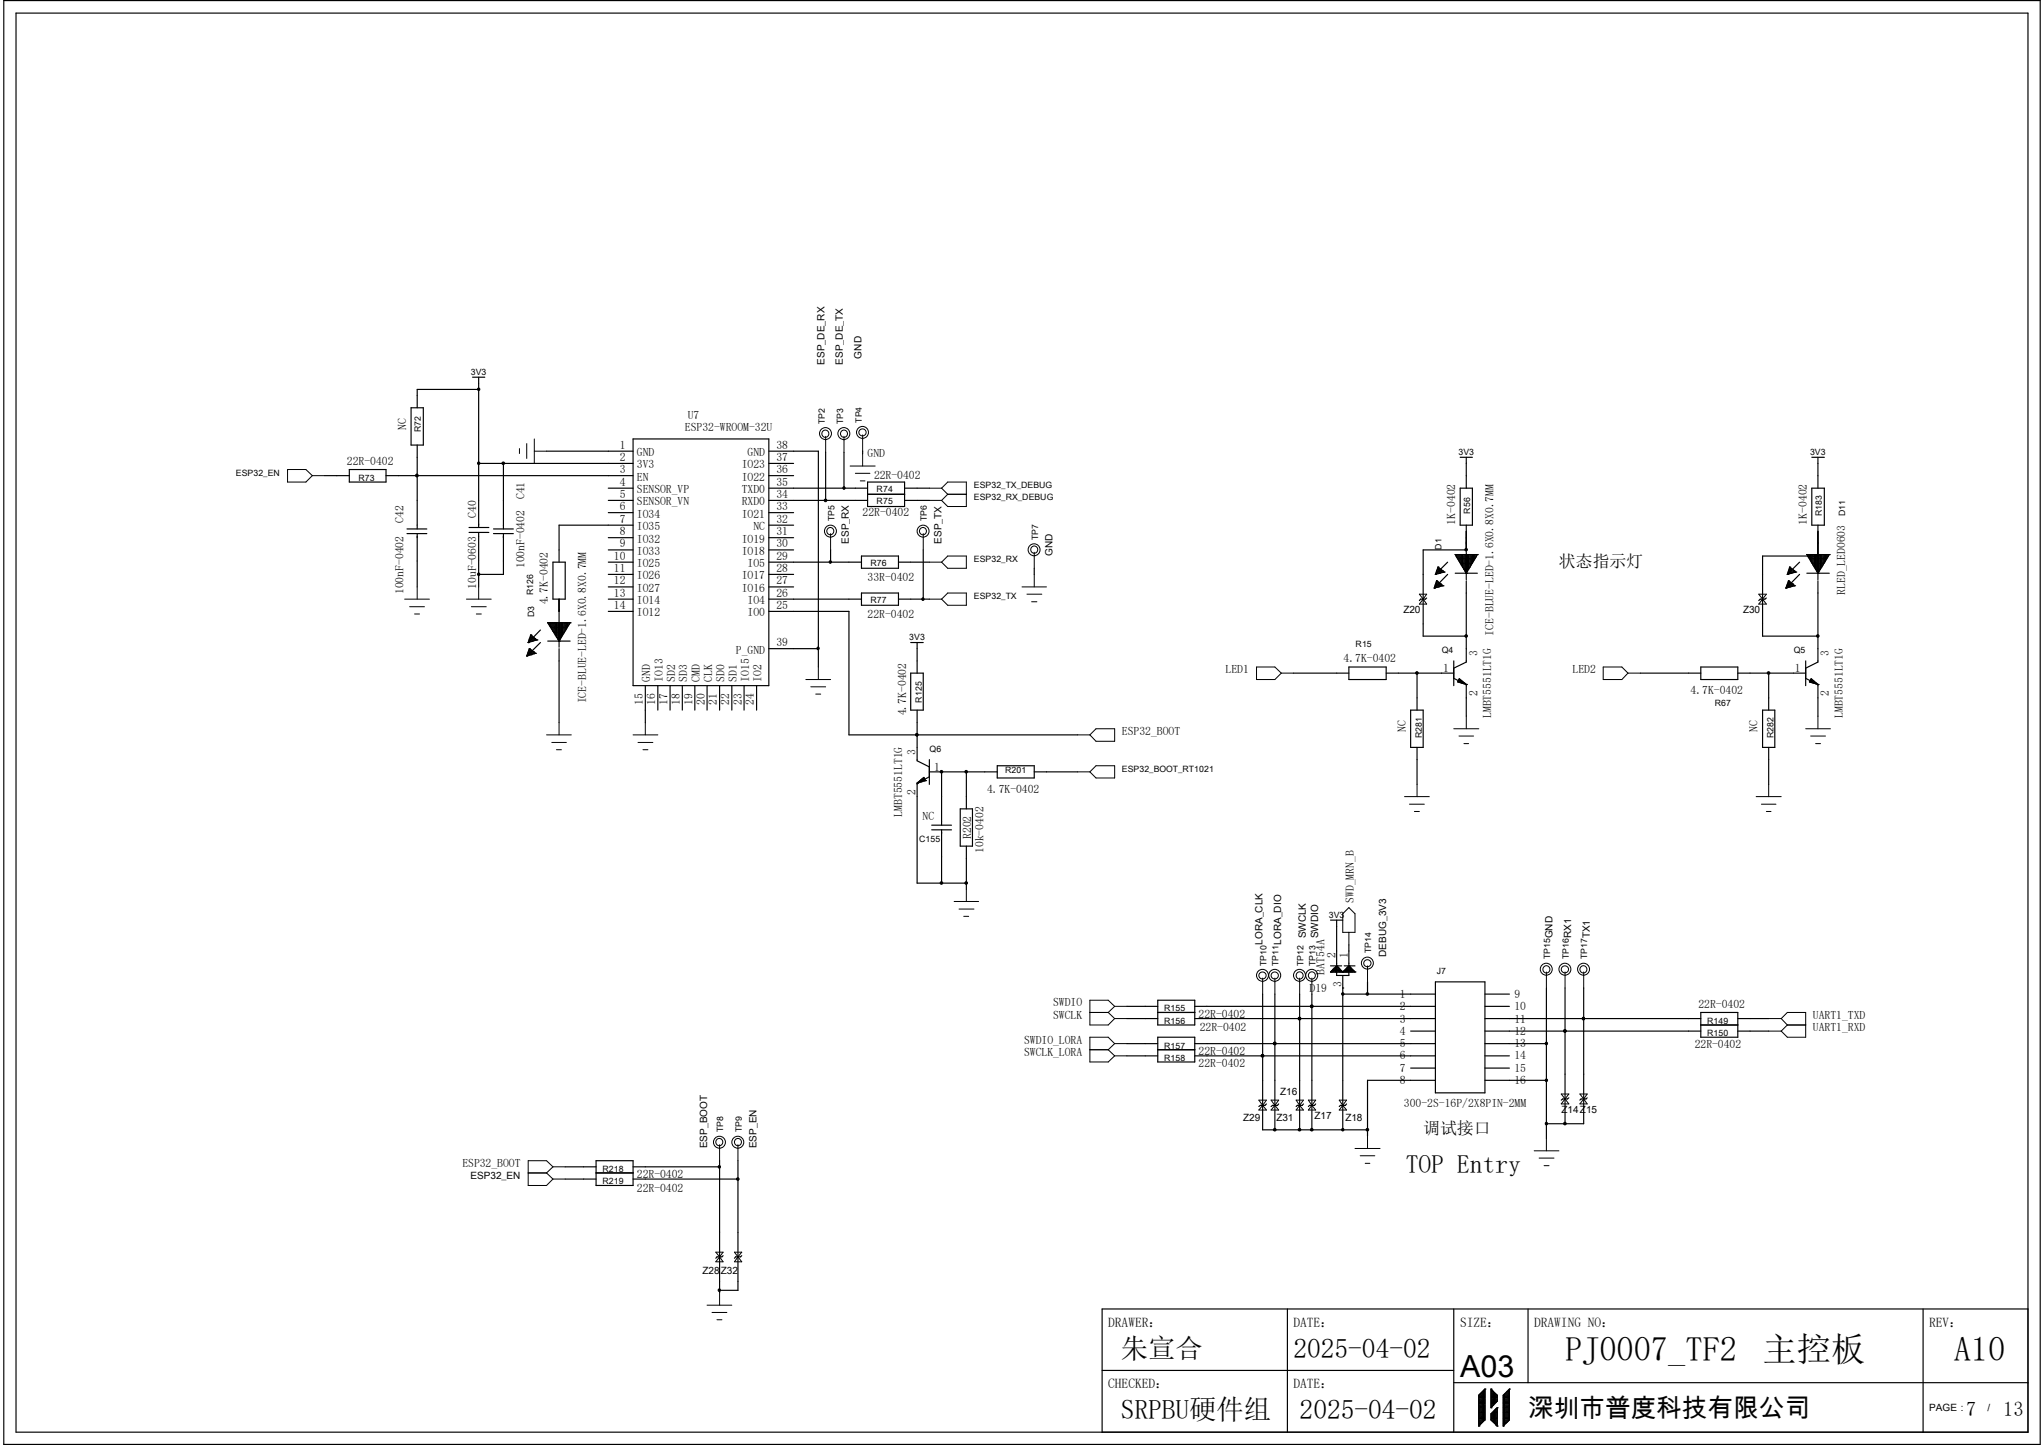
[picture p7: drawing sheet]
<svg xmlns="http://www.w3.org/2000/svg" width="297mm" height="210mm" viewBox="0 0 297 210" stroke-linecap="round" stroke-linejoin="round" font-family="sans-serif">
<g fill="none" stroke="#000" stroke-width=".17">
<path d="M.6 .1h295.9v209.8h-295.9zM2.3 1.9h292.4v206.3h-292.4zM59.7 59.3h1.8v5.4h-1.8zM68.7 54.8h1.7M69.6 54.8v21.9M69.6 56.6h-9v2.7M47.2 69.1h3.6M50.8 68.2h5.3v1.9h-5.3zM56.1 69.1h35.9M59.1 76.9h2.9M59.1 77.6h2.9M60.6 69.1h.1"/>
<path d="M60.6 64.7v12.2M60.6 77.6v7.7M68.2 77.4h2.8M68.2 76.7h2.8M69.6 77.4v7.9M69.6 67.4h22.4M71.7 76.9h2.9M71.7 77.6h2.9M73.2 77.6v5.9h-3.6M73.2 67.4v9.5M79.4 65.6h12.6M88.4 71h3.6"/>
<path d="M88.4 72.7h3.6M88.4 74.5h3.6M88.4 78.1h3.6M88.4 79.9h3.6M92 76.3h-10.8v5.4M92 63.8h19.7v35.9h-19.7zM111.7 76.3h3.6M111.7 71h14.4M111.7 65.6h7.2v31.3M111.7 67.4h3.6M111.7 69.1h3.6M111.7 72.7h14.4"/>
<path d="M111.7 74.5h3.6M111.7 78.1h3.6M111.7 79.9h3.6M120 72.7h.1M120 65.7v7M120.7 79.9v1.8M122.6 65.7v5.3M125.3 65.6v.3M126.1 70.1h5.3v3.5h-5.3zM126.1 71.8h5.3M131.4 71h3.6M131.4 72.7h3.6"/>
<path d="M134.2 79.9v7.2M212.2 71h1.8v5.3h-1.8zM212.2 66.5h1.8M213.1 66.5v4.5M213.1 76.3v7.9M213.1 79.9h-6.3v12.6h6.3M263.3 71h1.8v5.3h-1.8zM263.3 66.5h1.8M264.2 66.5v4.5M264.2 76.3v7.9M76.5 95.3h.1M76.6 95.2h.7"/>
<path d="M76.7 95h1.1M76.8 93.4h.1M76.8 93.2h.7M76.8 94.6h.6M76.9 93h1.1M76.9 94.4h.2M76.9 94.3h.1M76.9 94.3v.9M76.9 94.3l-.4 1M76.9 94.3l.7 .5M77 92.7h.6M77 92.5h.3"/>
<path d="M77.1 92.3h.1M77.1 92.3l-.3 1.1M77.1 92.3l.7 .5M77.1 92.3v1M77.1 94.4v.8M77.3 92.4v.8M77.3 94.5v.6M77.5 92.6v.5M77.5 94.7v.3M77.6 92.7v.3M77.6 94.8v.2M77.6 94.8l.2 .2"/>
<path d="M77.6 94.8h-.8v.5M77.8 95h.1M77.8 92.8h-.9v.5M77.8 92.8l.2 .2M77.8 92.8v.2M77.8 95l-1.3 .3M78 93h.1M78 93l-1.2 .4M78.5 91.6l-1.7 1.8M78.5 93.4l-1.7 1.8M79.6 90.5h.1M79.6 93.2h3.2"/>
<path d="M79.6 90.5h3.2M79.6 90.5l1.6 2.7M79.7 90.7h3M79.8 90.5v.3M79.8 90.8h2.8M79.9 91h2.6M80 90.5v.6M80.1 91.2h2.3M80.2 90.5v.9h2.1v-.9M80.3 91.6h1.9M80.3 81.7h1.8v5.4h-1.8zM80.3 90.5v1.2h1.8"/>
<path d="M80.5 91.9h1.5M80.5 90.5v1.5M80.6 92.1h1.3M80.7 90.5v1.8h1v-1.8M80.8 92.5h.9M80.9 90.5v2.1M80.9 92.7h.7M81 92.8h.4M81.1 90.5v2.4M81.1 93h.2M81.2 93.2h.1M81.2 87.1v7"/>
<path d="M81.2 94.3v10.7M81.4 90.5v2.4M81.6 90.5v2.1M82 90.5v1.5M82.1 90.5v1.2M82.5 90.5v.6M82.7 90.5v.3M82.8 90.5h.1M82.8 90.5l-1.6 2.7M88.4 87.1h3.6M88.4 81.7h3.6M88.4 85.3h3.6"/>
<path d="M88.4 83.5h3.6M88.4 88.9h3.6M93.8 99.7v5.3M95.6 99.7v3.5M97.4 99.7v3.5M99.1 99.7v3.5M101 99.7v3.5M102.7 99.7v3.5M104.6 99.7v3.5M106.3 99.7v3.5M108.1 99.7v3.5M109.9 99.7v3.5"/>
<path d="M111.7 87.1h13.5M111.7 81.7h13.5M111.7 85.3h3.6M111.7 83.5h3.6M111.7 88.9h11.7v17.9h33.2M111.7 94.3h7.2M125.2 80.8h5.4v1.8h-5.4zM125.2 86.2h5.4v1.8h-5.4zM130.6 87.1h4.4M130.6 81.7h4.4M132.3 97.8h1.9v5.4h-1.9zM132.3 93.4h1.9"/>
<path d="M133.3 93.4v4.4M150.3 82.6v.9M188 97.8h8M196 96.9h5.4v1.9h-5.4zM201.4 97.8h9.8M205.9 97.8v5.4M207.3 86.9l-.2 .2h-.7l-.2 .2M208.4 85.5h.1M208.4 85.3h.7M208.5 85.1h1.2M208.6 83.5h.1M208.7 83.3h.6"/>
<path d="M208.7 84.8h.5M208.7 83.1h1.1M208.7 84.6h.3M208.7 84.4h.1M208.7 84.4v1M208.7 84.4l-.3 1.1M208.7 84.4l.8 .5M208.8 82.8h.6M208.9 82.6h.3M209 82.4h.1M209 82.4l-.4 1.1M209 82.4l.7 .6"/>
<path d="M209 82.4v1M209 84.5v.8M209.1 82.6v.7M209.1 84.7v.6M209.3 82.7v.6M209.3 84.8v.4M209.5 84.9h-.9v.5M209.5 82.8v.4M209.5 84.9v.2M209.5 84.9l.2 .2M209.7 85.1h.1M209.7 83h-1v.4"/>
<path d="M209.7 83l.1 .1M209.7 83v.2M209.7 85.1l-1.3 .4M209.8 83.1h.1M209.8 83.1l-1.2 .4M210.4 81.7l-1.8 1.8M210.4 83.5l-1.8 1.8M211.2 96.1v3.6M211.2 98.6l1.9 .9M211.5 80.6h.1M211.5 83.3h3.2M211.5 80.6h3.2"/>
<path d="M211.5 80.6l1.6 2.7M211.6 80.8h2.9M211.6 80.6v.3M211.7 81h2.8M211.8 81.2h2.6M211.8 99.1h.1M211.8 80.6v.6M211.8 99.1h.8M211.8 99.1l.2-.5 1.1 .9M211.8 99.1l1.3 .4M211.9 81.4h2.3M211.9 98.9h.5"/>
<path d="M212 98.8h.2v.4M212 80.6v.9h2.1v-.9M212 98.7v.5M212.1 81.7h1.9M212.2 80.6v1.2M212.2 81.9h1.7M212.3 82.1h1.5M212.3 80.6v1.5M212.3 98.9v.4h.5M212.4 82.3h1.3M212.5 80.6v1.8h1.1v-1.8M212.5 99v.3"/>
<path d="M212.6 82.6h.9M212.7 80.6v2.2h.7M212.7 99.2v.2M212.9 83h.4M212.9 80.6v2.4M212.9 99.3v.1M213 83.1h.1M213.1 83.3h.1M213.1 99.5h.1M213.1 84.4v11.8l-1.9 .9M213.1 99.5v4.6M213.2 80.6v2.4"/>
<path d="M213.4 80.6v2.1M213.8 80.6v1.5M214 80.6v1.2M214.3 80.6v.6M214.5 80.6v.3M214.7 80.6h.1M214.7 80.6l-1.6 2.7M238.4 97.8h8.7M247.1 96.9h5.4v1.9h-5.4zM252.5 97.8h9.9M256.7 86.9l-.2 .2h-.7l-.2 .2M257 97.8v5.4"/>
<path d="M259.5 85.5h.1M259.6 85.3h.6M259.6 85.1h1.2M259.7 83.5h.1M259.8 83.3h.6M259.8 84.8h.5M259.8 83.1h1.1M259.8 84.6h.3M259.9 84.4h.1M259.9 84.4v1M259.9 84.4l-.4 1.1M259.9 84.4l.7 .5"/>
<path d="M260 82.8h.5M260 82.6h.3M260.1 82.4h.1M260.1 82.4l-.4 1.1M260.1 82.4l.7 .6M260.1 82.4v1M260.1 84.5v.8M260.2 82.6v.7M260.2 84.7v.6M260.4 82.7v.6M260.4 84.8v.4M260.6 82.8v.4"/>
<path d="M260.6 84.9v.2M260.6 84.9l.2 .2M260.6 84.9h-.9v.5M260.8 85.1h.1M260.8 83h-.9v.4M260.8 83l.1 .1M260.8 83v.2M260.8 85.1l-1.3 .4M260.9 83.1h.1M260.9 83.1l-1.2 .4M261.5 81.7l-1.8 1.8M261.5 83.5l-1.8 1.8"/>
<path d="M262.4 96.1v3.6M262.4 98.6l1.8 .9M262.6 80.6h.1M262.6 83.3h3.2M262.6 80.6h3.2M262.6 80.6l1.6 2.7M262.8 81h2.8M262.8 80.6v.3M262.9 81.2h2.6M262.9 99.1h.1M262.9 80.6v.6M262.9 99.1l.3-.5 1 .9"/>
<path d="M262.9 99.1l1.3 .4M262.9 99.1h.8M263 81.4h2.3M263 98.9h.5M263.1 80.6v.9h2.2v-.9M263.1 98.7v.5M263.1 98.8h.2v.4M263.2 81.7h2M263.3 80.6v1.2M263.3 81.9h1.7M263.4 80.6v1.5M263.4 98.9v.4h.5"/>
<path d="M263.5 82.3h1.3M263.7 80.6v1.8h1v-1.8M263.7 99v.3M263.7 82.6h.9M263.8 80.6v2.2M263.8 99.2v.2M263.9 82.8h.6M263.9 83h.5M264 80.6v2.4M264 99.3v.1M264.1 83.1h.2M264.2 83.3h.1"/>
<path d="M264.2 99.5h.1M264.2 84.4v11.8l-1.8 .9M264.2 99.5v4.6M264.3 80.6v2.4M264.5 80.6v2.1M264.9 80.6v1.5h-1.5M265.1 80.6v1.2M265.4 80.6v.6M265.6 80.6v.3M265.7 80.8h-9.6v11.7h8.1M265.8 80.6h.1M265.8 80.6l-1.6 2.7"/>
<path d="M133.3 113.8h.1M133.3 106.8h.1M133.3 103.2v7.4l1.7 .9M133.3 113.8v14.6h7.1M133.4 113.6v.1M133.5 113.6h.4M133.6 113.5v.2M133.7 113.5h.8M133.8 113.3v.3M133.9 113.3h.5M133.9 113.2v.4M134.3 113.1h-.1v.4"/>
<path d="M134.3 113.1v.4M134.5 113.5h.1M134.5 113.5l-.3-.5-.9 .8M134.5 113.5l-1.2 .3M135 112.2h9.9M135 110.4v3.6M135 112.9l-1.7 .9M135.4 119.9h2.9M136.8 112.2h.1M136.8 112.2v7.7M139.5 117.6h1.8v5.4h-1.8zM140.4 112.2v5.4"/>
<path d="M144.9 111.3h5.4v1.8h-5.4zM150.3 112.2h6.3M205 103.2h1.8v5.4h-1.8zM205.9 108.6v5.4M256.1 103.2h1.8v5.4h-1.8zM257 108.6v5.4M135.4 120.6h2.9M136.8 120.6v7.8M140.4 123v6.2M193.3 133.7h1.8M194.2 133.7v8.1h1.8v-4.5M163.7 148h4.5"/>
<path d="M163.7 151.7h4.5M163.7 146.3h4.5M163.7 153.5h4.5M168.2 145.4h5.4v3.6h-5.4zM168.2 147.2h5.4M168.2 150.7h5.4v3.6h-5.4zM168.2 152.6h5.4M173.6 148h35M173.6 151.7h35M173.6 146.3h35M173.6 153.5h35M183.5 153.5h.1"/>
<path d="M183.5 144.5v19.7h15.2M185.3 151.7h.1M185.3 144.5v19.7M188.8 148h.1M188.8 144.5v19.7M190.6 146.3h.1M190.6 144.5v19.7M193.3 141.3h.1M193.3 141.3h3.6M193.3 140.4h1.6M193.5 141.3v-.2h1.4v.2M193.7 141.3v-.4h1.1v.4"/>
<path d="M193.8 141.3v-.6h.8v.6M194.1 141.3v-.8h.3v.8M194.2 140.4h.1M194.2 140.4l-.9 .9M194.2 140.4l.9 .9M195.1 141.3h.1M195.1 144.5h.1M195.1 143.6h.1M195.1 141.8v22.4M195.1 144.5h13.5M195.3 141.3v-.2h1.4v.2M195.3 140.4h1.6"/>
<path d="M195.5 141.3v-.4h1.1v.4M195.7 141.3v-.6h.7v.6M195.8 141.3v-.8h.4v.8M196 140.4h.1M196 140.4l-.9 .9M196 140.4l.9 .9M196.9 141.3h.1M198.7 142.7v1.8M205 155.2h3.6M205 149.9h3.6M208.6 142.7h7.2v16.1h-7.2zM208.6 157h-9.9v8.1"/>
<path d="M215.8 144.5h3.5M215.8 148h31.3M215.8 151.7h8.9M215.8 155.2h3.5M215.8 146.3h3.5M215.8 149.9h31.3M215.8 153.5h3.5M215.8 157h8.9M224.7 157h.1M224.7 143.6v21.9M227.4 149.9h.1M227.4 143.6v19.7"/>
<path d="M228 159.6l-.2 .1h-.7l-.2 .2M230.1 148h.1M230.1 143.6v19.7h-5.4M230.6 159.6l-.1 .1h-.8l-.1 .2M247.1 147.2h5.4v3.5h-5.4zM247.1 149h5.4M252.5 148h4.5M252.5 149.9h4.5M82.1 169.6h4.5M82.1 171.4h4.5M86.6 168.7h5.4v3.6h-5.4zM86.6 170.5h5.4"/>
<path d="M92 169.6h12.6M92 171.4h15.2M104.6 168.7v19.2M107.2 168.7v18.8h-2.6M184 160.4l-.2 .3h-.7l-.2 .1M185.3 164.2h.1M185.8 160.4l-.2 .3h-.7l-.2 .1M188.8 164.2h.1M189.4 160.4l-.2 .3h-.7l-.2 .1M190.6 164.2h.1M191.2 160.4l-.2 .3h-.7l-.2 .1M195.1 164.2h.1"/>
<path d="M195.7 160.4l-.2 .3h-.7l-.2 .1M227.4 163.3h.1M105.1 182.5l-.2 .2h-.7l-.2 .2M107.8 182.5l-.2 .2h-.7l-.2 .2M160.1 199.2h51.1M187.1 190.2v18M211.2 190.2v18M222 190.2v10.8M279.4 190.2v18M294.7 190.2h-134.6v18M211.2 201h83.5M214.9 207.3h.1"/>
<path d="M214.9 206.4h.9M214.9 206.2h.9M214.9 206h.9M214.9 205.8h.9M214.9 205.7h.9M214.9 205.5h.9M214.9 205.3h.9M214.9 205.1h.9M214.9 204.9h.9M214.9 204.8h.9M214.9 202.8v4.5M214.9 204.6h.9"/>
<path d="M214.9 204.4h.9M214.9 204.2h.9M214.9 204h.9M214.9 203.8h.9M214.9 203.7h.9M214.9 203.5h.9M214.9 203.3h.9M214.9 203.1h.9M214.9 202.9h.9M214.9 202.8h.9M215.8 201.9h.1M215.8 206.4l-.9 .9"/>
<path d="M215.8 202.6h-.7v4.5h-.2M215.8 202.4h-.6v4.5h-.3M215.8 202.2h-.4v4.5h-.5M215.8 202.1h-.2v4.4h-.7M215.8 201.9v4.5M215.8 201.9l-.9 .9M216.7 204.6h.1M216.7 201.9h.1M216.7 206.4l.9 .9M216.7 201.9v2.7M216.7 205.5v.9M216.7 206.4h.9"/>
<path d="M216.7 206.2h.9M216.7 206h.9M216.7 205.8h.9M216.7 205.7h.9M216.7 205.5h.9M216.7 202.1h.1v2.3M216.7 202.2h.3v2M216.7 202.4h.5v1.6M216.7 202.6h.6v1.2M216.7 204.4h.2M216.7 204.2h.3M216.7 204h.5"/>
<path d="M216.7 203.8h.7M216.7 203.7h.9M216.7 203.5h.9M216.7 203.3h.9M216.7 203.1h.9M216.7 202.9h.9M216.7 202.8h.9M216.7 201.9l.9 .9M217.6 207.3h.1M217.6 204.6h.1M217.6 204.6l-.9 .9M217.6 202.8v.9"/>
<path d="M217.6 204.6v2.7M217.6 204.8h-.3v2.3h.3M217.6 204.9h-.4v2h.4M217.6 205.1h-.6v1.6h.6M217.6 205.3h-.8v1.2h.8M217.6 203.7l-.9 .9M218.4 207.3h.1M218.4 206.4h.9M218.4 206.2h.9M218.4 206h.9M218.4 205.8h.9M218.4 205.7h.9"/>
<path d="M218.4 205.5h.9M218.4 205.3h.9M218.4 205.1h.9M218.4 204.9h.9M218.4 204.8h.9M218.4 204.6h.9M218.4 204.4h.9M218.4 204.2h.9M218.4 204h.9M218.4 203.8h.9M218.4 203.7h.9M218.4 203.5h.9"/>
<path d="M218.4 203.3h.9M218.4 203.1h.9M218.4 202.9h.9M218.4 202.8h.9M218.4 202.8v4.5M219.3 201.9h.1M219.3 202.6h-.7v4.5h-.2M219.3 202.4h-.5v4.5h-.4M219.3 202.2h-.3v4.5h-.6M219.3 202.1h-.1v4.4h-.8M219.3 206.4l-.9 .9M219.3 201.9v4.5"/>
<path d="M219.3 201.9l-.9 .9"/>
</g>
<g fill="none" stroke="#000" stroke-width=".15">
<path d="M41.8 68.2h2.6l1 .9-1 1h-2.6zM45.4 69.1h1.8M75.5 65.2v.7M76.5 64.5v2.1M77.6 65.6h1.8M77.6 63.8v3.6M120 63.4v2.3M120.7 77.6v2.3M122.6 63.4v2.3M123.5 67.7h3.7M124.3 68.8h2.1M125 69.9h.7"/>
<path d="M125.3 63.2v2.4M125.3 65.9v1.8M134.2 77.6v2.3M135 71h1.8M135 72.7h1.8M136.8 71l.9 .8M136.8 71l.9-.9h2.7v3.5h-2.7l-.9-.9M137.7 71.8h2.7M137.7 71.8l-.9 .9M58.8 87.1h3.6M59.5 88.2h2.2M60.2 89.2h.8"/>
<path d="M60.6 85.3v1.8M67.8 87.1h3.6M68.5 88.2h2.2M69.2 89.2h.7M69.6 85.3v1.8M117.1 98.8h3.6M117.8 99.8h2.2M118.9 96.9v1.9M135 81.7h1.8M135 87.1h1.8M136.8 81.7l.9-.9h2.7v1.8h-2.7zM136.8 87.1l.9-.9h2.7v1.8h-2.7z"/>
<path d="M148.5 85.3h3.6M149.2 86.4h2.2M149.9 87.5h.8M150.3 80.3v2.3M150.3 83.5v1.8M182.6 96.9h2.7l.9 .9-.9 1h-2.7zM186.2 97.8h1.8M206.2 86.4h1.1l-.5 .7zM206.8 87.1l.5 .7h-1.1zM233 96.9h2.7l.9 .9-.9 1h-2.7zM236.6 97.8h1.8M255.6 86.4h1.1l-1.1 1.4h1.1z"/>
<path d="M79.4 106.8h3.6M80.2 107.9h2.1M80.9 109h.7M81.2 105v1.8M92 106.8h3.6M92.7 107.9h2.2M93.4 109h.7M93.8 105v1.8M118.5 100.9h.8M156.6 106.8h1.8M156.6 112.2h1.8M158.4 106.8l.9-.9h2.7v1.8h-2.7z"/>
<path d="M159.3 111.3h2.7v1.8h-2.7l-.9-.9zM204.1 115.8h3.6M204.8 116.9h2.2M205.5 117.9h.7M205.9 114v1.8M211.2 105.9h3.7M212 107h2.1M212.7 108.1h.7M213.1 104.1v1.8M255.2 115.8h3.6M255.9 116.9h2.2M256.7 117.9h.6"/>
<path d="M257 114v1.8M262.4 105.9h3.6M263.1 107h2.2M263.8 108.1h.7M264.2 104.1v1.8M138.6 131h3.6M139.4 132.1h2.1M140 133.2h.8M140.4 129.2v1.8M196 135.5v1.8M196 131.9l.9 .9v2.7h-1.8v-2.7zM158.4 147.2h2.6"/>
<path d="M158.4 152.6h2.6M161 147.2l1 .8M161 152.6l1 .9M162 146.3h1.7M162 146.3l-1 .9M162 146.3l-1-.9h-2.6v3.6h2.6l1-1M162 151.7l-1-1h-2.6v3.6h2.6l1-.8M162 148h1.7M162 151.7h1.7M162 151.7l-1 .9M162 153.5h1.7M182.9 159.9h1.1l-.5 .8z"/>
<path d="M183.5 142.2v2.3M184.7 159.9h1.1l-.5 .8zM185.3 142.2v2.3M188.3 159.9h1.1l-.6 .8zM188.8 142.2v2.3M190.1 159.9h1.1l-.6 .8zM190.6 142.2v2.3M194.6 159.9h1.1l-.6 .8zM198.7 140.4v2.3M224.7 141.3v2.3M226.9 159h1.1l-1.1 1.4h1.1zM227.4 141.3v2.3"/>
<path d="M229.6 159h1l-.5 .7zM230.1 159.7l.5 .7h-1zM230.1 141.3v2.3M257 148h1.8M257 149.9h1.8M258.8 148l.9-.8h2.7v3.5h-2.7l-.9-.8M258.8 148l.9 1M259.7 149h2.7M259.7 149l-.9 .9M76.8 170.5h2.6M79.4 170.5l.9 .9M80.3 169.6h1.8"/>
<path d="M80.3 169.6l-.9 .9M80.3 169.6l-.9-.9h-2.6v3.6h2.6l.9-.9M80.3 171.4h1.8M104.6 166.4v2.3M107.2 166.4v2.3M183.5 160.7l.5 .6h-1.1zM185.3 160.7l.5 .6h-1.1zM188.8 160.7l.6 .6h-1.1zM190.6 160.7l.6 .6h-1.1zM195.1 160.7l.6 .6h-1.1zM196.9 166.9h3.6M197.7 168h2.1"/>
<path d="M198.4 169.1h.7M198.7 165.1v1.8M222.9 167.3h3.6M223.6 168.3h2.2M224.4 169.4h.7M224.7 165.5v1.8M102.7 189.7h3.6M103.5 190.8h2.1M104 182h1.1l-.5 .7zM104.2 191.8h.7M104.6 182.7l.5 .7h-1.1zM104.6 187.9v1.8"/>
<path d="M106.7 182h1.1l-.6 .7zM107.2 182.7l.6 .7h-1.1z"/>
<circle cx="119.9" cy="63" r=".52"/>
<circle cx="120" cy="63" r=".87"/>
<circle cx="120.6" cy="77.2" r=".52"/>
<circle cx="120.7" cy="77.2" r=".87"/>
<circle cx="122.6" cy="63" r=".87"/>
<circle cx="122.6" cy="63" r=".52"/>
<circle cx="125.3" cy="62.8" r=".87"/>
<circle cx="125.3" cy="62.8" r=".52"/>
<circle cx="134.1" cy="77.2" r=".52"/>
<circle cx="134.1" cy="77.2" r=".87"/>
<circle cx="150.3" cy="79.9" r=".87"/>
<circle cx="150.3" cy="79.9" r=".52"/>
<circle cx="198.7" cy="140" r=".87"/>
<circle cx="198.7" cy="140" r=".52"/>
<circle cx="183.5" cy="141.8" r=".87"/>
<circle cx="183.5" cy="141.8" r=".52"/>
<circle cx="185.2" cy="141.8" r=".87"/>
<circle cx="185.2" cy="141.8" r=".52"/>
<circle cx="188.8" cy="141.8" r=".87"/>
<circle cx="188.8" cy="141.8" r=".52"/>
<circle cx="190.6" cy="141.8" r=".87"/>
<circle cx="190.6" cy="141.8" r=".52"/>
<circle cx="224.7" cy="140.9" r=".87"/>
<circle cx="224.7" cy="140.9" r=".52"/>
<circle cx="227.4" cy="140.9" r=".87"/>
<circle cx="227.4" cy="140.9" r=".52"/>
<circle cx="230.1" cy="140.9" r=".52"/>
<circle cx="230.1" cy="140.9" r=".87"/>
<circle cx="104.5" cy="166" r=".52"/>
<circle cx="104.5" cy="166" r=".87"/>
<circle cx="107.2" cy="166" r=".87"/>
<circle cx="107.2" cy="166" r=".52"/>
</g>
<g fill="#000" stroke="#000" stroke-width=".15">
<circle cx="69.5" cy="56.6" r=".18"/>
<circle cx="60.6" cy="69.1" r=".18"/>
<circle cx="69.5" cy="67.3" r=".18"/>
<circle cx="73.1" cy="67.3" r=".19"/>
<circle cx="120" cy="72.7" r=".19"/>
<circle cx="122.6" cy="70.9" r=".18"/>
<circle cx="213" cy="79.9" r=".19"/>
<circle cx="69.5" cy="83.5" r=".18"/>
<circle cx="118.9" cy="94.2" r=".18"/>
<circle cx="120.6" cy="81.7" r=".18"/>
<circle cx="134.1" cy="87.1" r=".18"/>
<circle cx="205.9" cy="97.8" r=".19"/>
<circle cx="213" cy="92.4" r=".19"/>
<circle cx="257" cy="97.8" r=".19"/>
<circle cx="264.1" cy="92.4" r=".19"/>
<circle cx="264.1" cy="80.8" r=".19"/>
<circle cx="133.2" cy="106.8" r=".18"/>
<circle cx="136.8" cy="112.2" r=".19"/>
<circle cx="140.4" cy="112.2" r=".19"/>
<circle cx="136.8" cy="128.3" r=".19"/>
<circle cx="140.4" cy="128.3" r=".19"/>
<circle cx="183.5" cy="153.4" r=".19"/>
<circle cx="185.2" cy="151.7" r=".19"/>
<circle cx="188.8" cy="148" r=".19"/>
<circle cx="190.6" cy="146.3" r=".19"/>
<circle cx="195.1" cy="144.5" r=".18"/>
<circle cx="198.7" cy="144.5" r=".19"/>
<circle cx="224.7" cy="151.6" r=".18"/>
<circle cx="224.7" cy="157" r=".18"/>
<circle cx="227.4" cy="149.8" r=".19"/>
<circle cx="230.1" cy="148" r=".18"/>
<circle cx="104.5" cy="169.6" r=".18"/>
<circle cx="107.2" cy="171.4" r=".19"/>
<circle cx="185.2" cy="164.2" r=".19"/>
<circle cx="188.8" cy="164.2" r=".19"/>
<circle cx="190.6" cy="164.2" r=".19"/>
<circle cx="195.1" cy="164.2" r=".18"/>
<circle cx="198.7" cy="164.2" r=".19"/>
<circle cx="224.7" cy="163.3" r=".18"/>
<circle cx="227.4" cy="163.3" r=".19"/>
<circle cx="104.5" cy="187.5" r=".18"/>
</g>
<g font-size="5">
<text x="227.4" y="197.7">PJ0007_TF2</text>
<text x="256.1" y="197.7">主控板</text>
<text x="283.9" y="197.7">A10</text>
</g>
<text font-size="4.4" x="212.2" y="200.1">A03</text>
<g font-size="4">
<text x="162.9" y="197.3">朱宣合</text>
<text x="188" y="197.3">2025-04-02</text>
<text x="162.9" y="206.3">SRPBU硬件组</text>
<text x="188.8" y="206.3">2025-04-02</text>
</g>
<g font-size="3.7">
<text x="204.3" y="170.5">TOP Entry</text>
<text x="222" y="206">深圳市普度科技有限公司</text>
</g>
<g font-size="3">
<text x="285.7" y="205.9">7</text>
<text x="291.1" y="205.9">13</text>
</g>
<g font-size="2.5">
<text x="226.5" y="82.4">状态指示灯</text>
<text x="206.8" y="164.8">调试接口</text>
</g>
<g font-size="1.9">
<text x="161" y="192.9">DRAWER：</text>
<text x="188" y="192.9">DATE：</text>
<text x="212.2" y="192.9">SIZE：</text>
<text x="222.9" y="192.9">DRAWING NO：</text>
<text x="280.3" y="192.9">REV：</text>
<text x="161" y="201.8">CHECKED：</text>
<text x="188" y="201.8">DATE：</text>
</g>
<g font-size="1.7">
<text x="59" y="62.5" transform="rotate(-90 59 62.5)">NC</text>
<text x="90" y="65.2">1</text>
<text x="99.5" y="62.7">ESP32-WROOM-32U</text>
<text x="99.9" y="60.9">U7</text>
<text x="112.8" y="65.2">38</text>
<text x="50.4" y="67.5">22R-0402</text>
<text x="90" y="67">2</text>
<text x="90" y="68.8">3</text>
<text x="90" y="70.6">4</text>
<text x="92.5" y="66.3">GND</text>
<text x="92.5" y="68.1">3V3</text>
<text x="92.5" y="69.8">EN</text>
<text x="92.5" y="71.7">SENSOR_VP</text>
<text x="107.8" y="71.7">TXD0</text>
<text x="107.8" y="69.8">IO22</text>
<text x="107.8" y="68.1">IO23</text>
<text x="108.6" y="66.3">GND</text>
<text x="112.8" y="70.6">35</text>
<text x="112.8" y="68.8">36</text>
<text x="112.8" y="67">37</text>
<text x="126.1" y="66.5">GND</text>
<text x="127" y="69.7">22R-0402</text>
<text x="58.6" y="76" transform="rotate(-90 58.6 76)">C42</text>
<text x="69.2" y="75.3" transform="rotate(-90 69.2 75.3)">C40</text>
<text x="76.2" y="72.6" transform="rotate(-90 76.2 72.6)">C41</text>
<text x="90" y="72.4">5</text>
<text x="90" y="74.2">6</text>
<text x="90" y="76">7</text>
<text x="90" y="77.8">8</text>
<text x="92.5" y="73.4">SENSOR_VN</text>
<text x="92.5" y="75.2">IO34</text>
<text x="92.5" y="77">IO35</text>
<text x="107.8" y="75.2">IO21</text>
<text x="107.8" y="73.4">RXD0</text>
<text x="109.5" y="77">NC</text>
<text x="112.8" y="77.8">31</text>
<text x="112.8" y="76">32</text>
<text x="112.8" y="74.2">33</text>
<text x="112.8" y="72.4">34</text>
<text x="125.3" y="75.1">22R-0402</text>
<text x="211.5" y="76.2" transform="rotate(-90 211.5 76.2)">1K-0402</text>
<text x="262.6" y="76.2" transform="rotate(-90 262.6 76.2)">1K-0402</text>
<text x="76.2" y="82.6" transform="rotate(-90 76.2 82.6)">100nF-0402</text>
<text x="89.2" y="81.4">10</text>
<text x="89.2" y="83.1">11</text>
<text x="90" y="79.5">9</text>
<text x="92.5" y="78.9">IO32</text>
<text x="92.5" y="80.6">IO33</text>
<text x="92.5" y="82.4">IO25</text>
<text x="107.8" y="80.6">IO18</text>
<text x="107.8" y="78.9">IO19</text>
<text x="108.6" y="82.4">IO5</text>
<text x="112.8" y="83.1">28</text>
<text x="112.8" y="81.4">29</text>
<text x="112.8" y="79.5">30</text>
<text x="58.6" y="86.4" transform="rotate(-90 58.6 86.4)">100nF-0402</text>
<text x="69.2" y="85.6" transform="rotate(-90 69.2 85.6)">10uF-0603</text>
<text x="79.6" y="87.8" transform="rotate(-90 79.6 87.8)">4.7K-0402</text>
<text x="89.2" y="84.9">12</text>
<text x="89.2" y="86.7">13</text>
<text x="89.2" y="88.5">14</text>
<text x="92.5" y="84.2">IO26</text>
<text x="92.5" y="86">IO27</text>
<text x="92.5" y="87.8">IO14</text>
<text x="92.5" y="89.6">IO12</text>
<text x="107.8" y="86">IO16</text>
<text x="107.8" y="84.2">IO17</text>
<text x="108.6" y="89.6">IO0</text>
<text x="108.6" y="87.8">IO4</text>
<text x="112.8" y="88.5">25</text>
<text x="112.8" y="86.7">26</text>
<text x="112.8" y="84.9">27</text>
<text x="126.1" y="84.4">33R-0402</text>
<text x="126.1" y="89.8">22R-0402</text>
<text x="268.1" y="86.4" transform="rotate(-90 268.1 86.4)">RLED_LED0603</text>
<text x="106.9" y="95">P_GND</text>
<text x="112.8" y="93.9">39</text>
<text x="214.7" y="95.3" transform="rotate(-90 214.7 95.3)">3</text>
<text x="217" y="92.4" transform="rotate(-90 217 92.4)">ICE-BLUE-LED-1.6X0.8X0.7MM</text>
<text x="265.8" y="95.3" transform="rotate(-90 265.8 95.3)">3</text>
<text x="94.5" y="99.1" transform="rotate(-90 94.5 99.1)">GND</text>
<text x="96.3" y="99.1" transform="rotate(-90 96.3 99.1)">IO13</text>
<text x="98.1" y="99.1" transform="rotate(-90 98.1 99.1)">SD2</text>
<text x="99.9" y="99.1" transform="rotate(-90 99.9 99.1)">SD3</text>
<text x="101.7" y="99.1" transform="rotate(-90 101.7 99.1)">CMD</text>
<text x="103.5" y="99.1" transform="rotate(-90 103.5 99.1)">CLK</text>
<text x="105.3" y="99.1" transform="rotate(-90 105.3 99.1)">SD0</text>
<text x="107.1" y="99.1" transform="rotate(-90 107.1 99.1)">SD1</text>
<text x="108.8" y="99.1" transform="rotate(-90 108.8 99.1)">IO15</text>
<text x="110.7" y="99.1" transform="rotate(-90 110.7 99.1)">IO2</text>
<text x="178.1" y="97.8">LED1</text>
<text x="195.2" y="96.2">4.7K-0402</text>
<text x="209.7" y="97.7">1</text>
<text x="214.7" y="101.2" transform="rotate(-90 214.7 101.2)">2</text>
<text x="228.5" y="97.8">LED2</text>
<text x="245.7" y="100.9">4.7K-0402</text>
<text x="260.8" y="97.7">1</text>
<text x="265.8" y="101.2" transform="rotate(-90 265.8 101.2)">2</text>
<text x="85.2" y="102.2" transform="rotate(-90 85.2 102.2)">ICE-BLUE-LED-1.6X0.8X0.7MM</text>
<text x="93.4" y="102.4" transform="rotate(-90 93.4 102.4)">15</text>
<text x="95.2" y="102.4" transform="rotate(-90 95.2 102.4)">16</text>
<text x="97" y="102.4" transform="rotate(-90 97 102.4)">17</text>
<text x="98.8" y="102.4" transform="rotate(-90 98.8 102.4)">18</text>
<text x="100.6" y="102.4" transform="rotate(-90 100.6 102.4)">19</text>
<text x="102.4" y="102.4" transform="rotate(-90 102.4 102.4)">20</text>
<text x="104.2" y="102.4" transform="rotate(-90 104.2 102.4)">21</text>
<text x="106" y="102.4" transform="rotate(-90 106 102.4)">22</text>
<text x="107.8" y="102.4" transform="rotate(-90 107.8 102.4)">23</text>
<text x="109.6" y="102.4" transform="rotate(-90 109.6 102.4)">24</text>
<text x="131.7" y="104" transform="rotate(-90 131.7 104)">4.7K-0402</text>
<text x="163" y="106.8">ESP32_BOOT</text>
<text x="204.3" y="106.4" transform="rotate(-90 204.3 106.4)">NC</text>
<text x="216.7" y="104.4" transform="rotate(-90 216.7 104.4)">LMBT5551LT1G</text>
<text x="255.4" y="106.4" transform="rotate(-90 255.4 106.4)">NC</text>
<text x="267.8" y="104.4" transform="rotate(-90 267.8 104.4)">LMBT5551LT1G</text>
<text x="133.1" y="109.7" transform="rotate(-90 133.1 109.7)">3</text>
<text x="135.8" y="112">1</text>
<text x="131.1" y="118.7" transform="rotate(-90 131.1 118.7)">LMBT5551LT1G</text>
<text x="133.1" y="115.6" transform="rotate(-90 133.1 115.6)">2</text>
<text x="134.1" y="119.2">NC</text>
<text x="143.4" y="115.2">4.7K-0402</text>
<text x="141.1" y="122" transform="rotate(-90 141.1 122)">R202</text>
<text x="142.9" y="124" transform="rotate(-90 142.9 124)">10k-0402</text>
<text x="196.7" y="131.2" transform="rotate(-90 196.7 131.2)">SWD_MRN_B</text>
<text x="192.4" y="141.6" transform="rotate(-90 192.4 141.6)">BAT54A</text>
<text x="194.1" y="139.3" transform="rotate(-90 194.1 139.3)">2</text>
<text x="194.9" y="143.4" transform="rotate(-90 194.9 143.4)">3</text>
<text x="195.8" y="139.3" transform="rotate(-90 195.8 139.3)">1</text>
<text x="153" y="146.3">SWDIO</text>
<text x="153" y="148">SWCLK</text>
<text x="174.2" y="147.9">22R-0402</text>
<text x="174.3" y="149.9">22R-0402</text>
<text x="190.3" y="144.1">D19</text>
<text x="203.4" y="145">1</text>
<text x="203.4" y="148.6">3</text>
<text x="203.4" y="146.8">2</text>
<text x="220" y="145">9</text>
<text x="220" y="146.8">10</text>
<text x="220" y="148.6">11</text>
<text x="246.8" y="146.4">22R-0402</text>
<text x="263.4" y="149.9">UART1_RXD</text>
<text x="263.4" y="148">UART1_TXD</text>
<text x="148.8" y="151.7">SWDIO_LORA</text>
<text x="148.8" y="153.5">SWCLK_LORA</text>
<text x="174.2" y="153.3">22R-0402</text>
<text x="174.2" y="155.1">22R-0402</text>
<text x="203.4" y="152.2">5</text>
<text x="203.4" y="155.8">7</text>
<text x="203.4" y="150.4">4</text>
<text x="203.4" y="154">6</text>
<text x="220" y="150.4">12</text>
<text x="220" y="152.2">13</text>
<text x="220" y="154">14</text>
<text x="220" y="155.8">15</text>
<text x="246.3" y="152.4">22R-0402</text>
<text x="203.4" y="157.6">8</text>
<text x="204" y="160.8">300-2S-16P/2X8PIN-2MM</text>
<text x="220" y="157.6">16</text>
<text x="67.2" y="169.6">ESP32_BOOT</text>
<text x="92.5" y="171.2">22R-0402</text>
<text x="92.5" y="173.2">22R-0402</text>
</g>
<g font-size="1.5">
<text x="119.8" y="53" transform="rotate(-90 119.8 53)">ESP_DE_RX</text>
<text x="122.5" y="53" transform="rotate(-90 122.5 53)">ESP_DE_TX</text>
<text x="125.2" y="52.1" transform="rotate(-90 125.2 52.1)">GND</text>
<text x="123.4" y="79" transform="rotate(-90 123.4 79)">ESP_RX</text>
<text x="136.8" y="79" transform="rotate(-90 136.8 79)">ESP_TX</text>
<text x="153" y="80.8" transform="rotate(-90 153 80.8)">GND</text>
<text x="203.9" y="89">Z20</text>
<text x="253.3" y="89">Z30</text>
<text x="183.5" y="137.3" transform="rotate(-90 183.5 137.3)">LORA_CLK</text>
<text x="186.2" y="137.3" transform="rotate(-90 186.2 137.3)">LORA_DIO</text>
<text x="189.7" y="136.4" transform="rotate(-90 189.7 136.4)">SWCLK</text>
<text x="191.6" y="136.4" transform="rotate(-90 191.6 136.4)">SWDIO</text>
<text x="225.6" y="136.4" transform="rotate(-90 225.6 136.4)">GND</text>
<text x="228.3" y="136.4" transform="rotate(-90 228.3 136.4)">RX1</text>
<text x="231" y="136.4" transform="rotate(-90 231 136.4)">TX1</text>
<text x="201.4" y="139.1" transform="rotate(-90 201.4 139.1)">DEBUG_3V3</text>
<text x="186" y="159.2">Z16</text>
<text x="226.9" y="161.7">Z14Z15</text>
<text x="102.7" y="166.9" transform="rotate(-90 102.7 166.9)">ESP_BOOT</text>
<text x="109.9" y="166.9" transform="rotate(-90 109.9 166.9)">ESP_EN</text>
<text x="180.6" y="162.9">Z29</text>
<text x="185.5" y="162.9">Z31</text>
<text x="191" y="162.6">Z17</text>
<text x="195.5" y="162.9">Z18</text>
<text x="68.4" y="171.4">ESP32_EN</text>
<text x="102.1" y="185.2">Z28</text>
<text x="104.7" y="185.2">Z32</text>
<text x="280.3" y="205.1">PAGE：</text>
<text x="288.8" y="205.1">/</text>
</g>
<g font-size="1.3">
<text x="68.4" y="54.4">3V3</text>
<text x="61.1" y="62.8" transform="rotate(-90 61.1 62.8)">R72</text>
<text x="119.8" y="61.6" transform="rotate(-90 119.8 61.6)">TP2</text>
<text x="122.5" y="61.6" transform="rotate(-90 122.5 61.6)">TP3</text>
<text x="125.2" y="61.4" transform="rotate(-90 125.2 61.4)">TP4</text>
<text x="34.3" y="69.1">ESP32_EN</text>
<text x="52.1" y="69.9">R73</text>
<text x="127.4" y="71.5">R74</text>
<text x="141.5" y="71">ESP32_TX_DEBUG</text>
<text x="211.9" y="66.1">3V3</text>
<text x="263" y="66.1">3V3</text>
<text x="121.2" y="75.8" transform="rotate(-90 121.2 75.8)">TP5</text>
<text x="127.4" y="73.3">R75</text>
<text x="134.7" y="75.8" transform="rotate(-90 134.7 75.8)">TP6</text>
<text x="141.5" y="72.7">ESP32_RX_DEBUG</text>
<text x="213.6" y="74.6" transform="rotate(-90 213.6 74.6)">R56</text>
<text x="264.7" y="75" transform="rotate(-90 264.7 75)">R183</text>
<text x="268.1" y="75" transform="rotate(-90 268.1 75)">D11</text>
<text x="126.5" y="82.3">R76</text>
<text x="141.5" y="81.7">ESP32_RX</text>
<text x="150.8" y="78.5" transform="rotate(-90 150.8 78.5)">TP7</text>
<text x="209.5" y="79.9" transform="rotate(-90 209.5 79.9)">D1</text>
<text x="77.5" y="86.5" transform="rotate(-90 77.5 86.5)">R126</text>
<text x="77.6" y="89.7" transform="rotate(-90 77.6 89.7)">D3</text>
<text x="126.5" y="87.6">R77</text>
<text x="141.5" y="87.1">ESP32_TX</text>
<text x="132.1" y="93">3V3</text>
<text x="197" y="94.1">R15</text>
<text x="209.5" y="95">Q4</text>
<text x="260.6" y="95">Q5</text>
<text x="133.9" y="102.1" transform="rotate(-90 133.9 102.1)">R125</text>
<text x="206.6" y="107.3" transform="rotate(-90 206.6 107.3)">R281</text>
<text x="249.2" y="102.6">R67</text>
<text x="257.7" y="107.3" transform="rotate(-90 257.7 107.3)">R282</text>
<text x="135.1" y="109.3">Q6</text>
<text x="146" y="112.4">R201</text>
<text x="163" y="112.2">ESP32_BOOT_RT1021</text>
<text x="133.6" y="122.4">C155</text>
<text x="193.1" y="133.3">3V3</text>
<text x="184" y="140.4" transform="rotate(-90 184 140.4)">TP10</text>
<text x="185.8" y="140.4" transform="rotate(-90 185.8 140.4)">TP11</text>
<text x="189.4" y="140.4" transform="rotate(-90 189.4 140.4)">TP12</text>
<text x="191.2" y="140.4" transform="rotate(-90 191.2 140.4)">TP13</text>
<text x="199.3" y="138.6" transform="rotate(-90 199.3 138.6)">TP14</text>
<text x="208.8" y="141.6">J7</text>
<text x="225.3" y="139.4" transform="rotate(-90 225.3 139.4)">TP15</text>
<text x="228" y="139.4" transform="rotate(-90 228 139.4)">TP16</text>
<text x="230.6" y="139.4" transform="rotate(-90 230.6 139.4)">TP17</text>
<text x="169.2" y="147">R155</text>
<text x="169.2" y="148.8">R156</text>
<text x="248.1" y="148.8">R149</text>
<text x="169.2" y="152.4">R157</text>
<text x="169.2" y="154.2">R158</text>
<text x="248.1" y="150.6">R150</text>
<text x="105.1" y="164.6" transform="rotate(-90 105.1 164.6)">TP8</text>
<text x="107.8" y="164.6" transform="rotate(-90 107.8 164.6)">TP9</text>
<text x="87.5" y="170.3">R218</text>
<text x="87.5" y="172.1">R219</text>
</g>
</svg>
